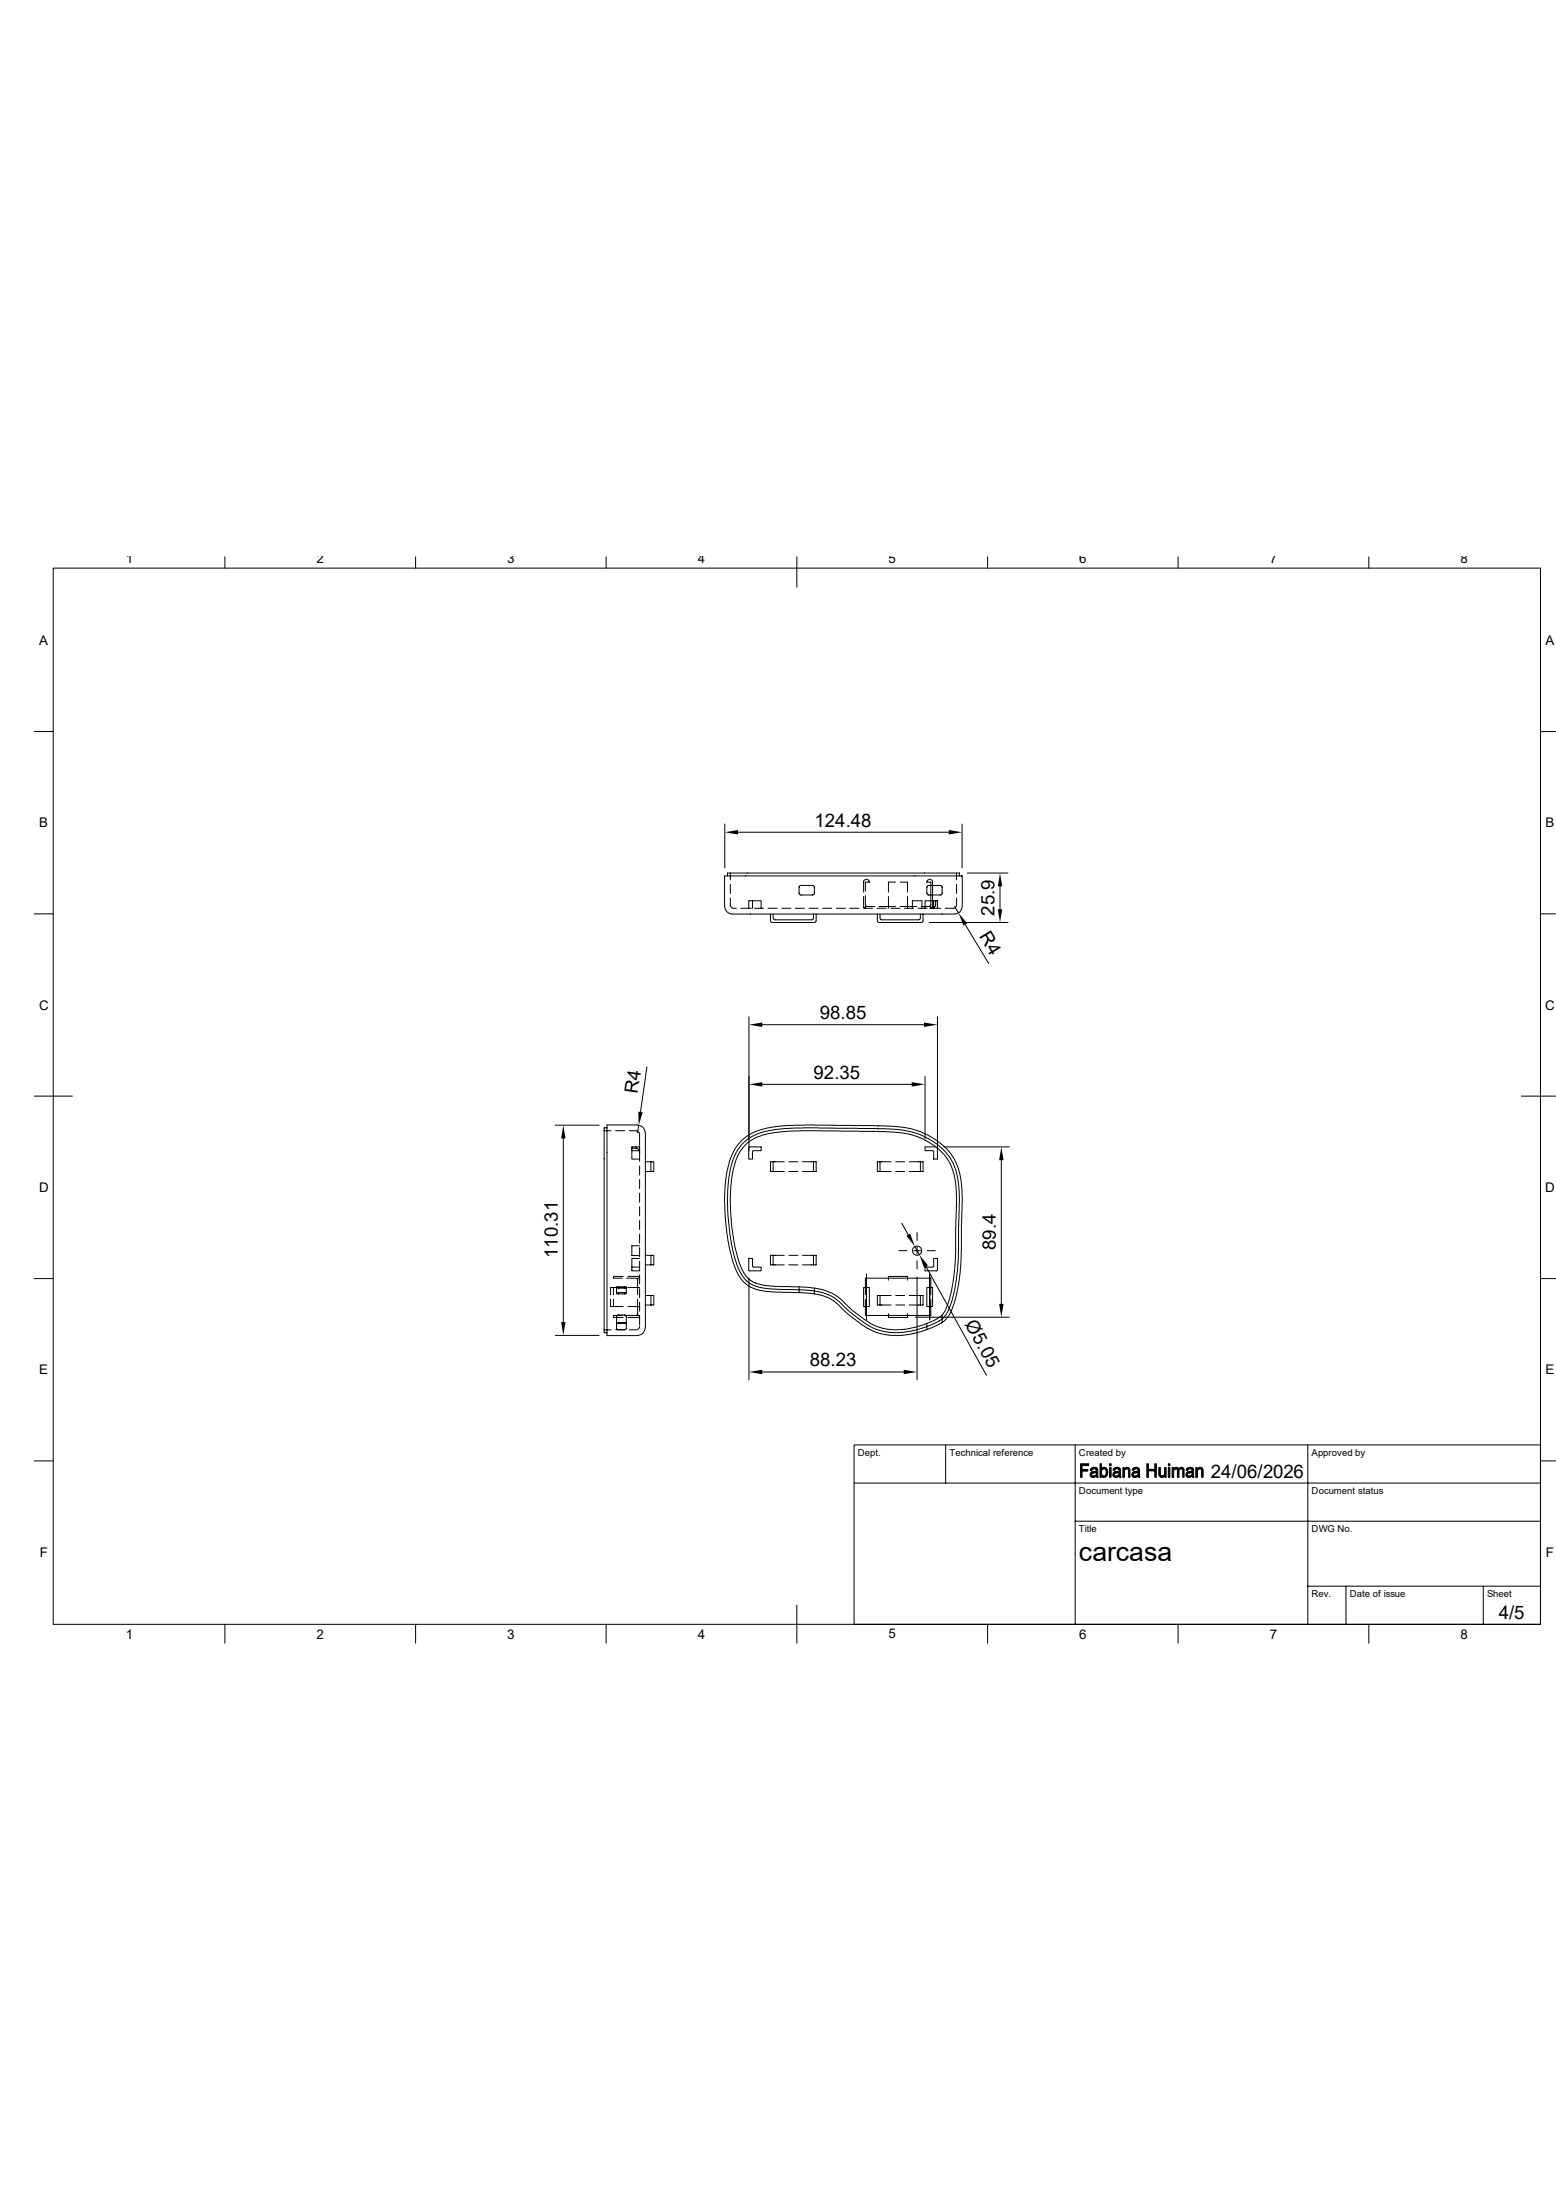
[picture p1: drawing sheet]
<svg xmlns="http://www.w3.org/2000/svg" width="297mm" height="420mm" viewBox="0 0 297 420" stroke-linecap="round" stroke-linejoin="round" font-family="sans-serif">
<g fill="none" stroke="#000" stroke-width=".19">
<path d="M10.2 108.5h283.8v201.6h-283.8zM42.9 106.3v2.2M79.3 106.3v2.2M115.7 106.3v2.2M152.1 106.3v5.8M188.5 106.3v2.2M224.9 106.3v2.2M261.3 106.3v2.2M6.5 139.7h3.7M294 139.7h2.9M138.3 157.3v8.4M140.9 158.9h40.2"/>
<path d="M183.6 157.3v8.4M6.5 174.5h3.7M138.3 173.1a1.71 1.71 0 0 0 2 1.4h41.5a1.69 1.69 0 0 0 1.8-1.4M138.9 167.2v-.5h44.2v.5M139.4 171.4v1.4a.96 .96 0 0 0 1.1 .6M139.4 166.7v1.3M139.4 168.8v1.8M141.4 173.4h2M142.9 173.4v-1.4h2.4v1.4M143.6 172v1.4M144 173.4h1.8M146.6 173.4h1.7"/>
<path d="M147.1 174.5v1.3l.1 .2 .2 .1h8l.3-.1 .1-.2v-1.3M147.6 174.5v.8M149.2 173.4h1.8M151.8 173.4h1.7M152.6 169.1l2-.1a.61 .61 0 0 1 .8 .4v1.2a.82 .82 0 0 1-1 .3l-1.7-.1-.2-.2zM154.4 173.4h1.8M155.3 174.5v.8l-.1 .2-.3 .1h-6.9l-.3-.1-.1-.2M157 173.4h1.7M159.6 173.4h1.8M162.2 173.4h1.8M164.8 171.2v2l.3 .2h.1v-.3h1.8M164.8 173.4h1.8"/>
<path d="M165.2 170.1v-1.7h.7a.55 .55 0 0 0-.5-.5 .55 .55 0 0 0-.6 .5v1.9M165.2 171v1.7l.1 .3 .3 .1M167.4 173.4h1.8M167.5 174.5v1.3l.1 .2 .2 .1h8.1l.2-.1 .1-.2v-1.3M167.8 173.1h3.1M168 174.5v.8l.1 .2 .2 .1h7l.3-.1 .1-.2v-.8M169.6 171.2v2.2M170.1 173.4h1.7M170.9 168.4h-1.3v1.9M171.8 168.4h1.4v1.9M171.8 173.1h3.2M172.6 173.4h1.8"/>
<path d="M173.2 171.2v2.2M174.2 173.4v-1.4h1.8v1.4M175.2 173.4h1.8M175.9 173.1h1.8v.3l.3-.2v-4.8a.55 .55 0 0 0-.5-.6 .55 .55 0 0 0-.6 .6h.8v4.4l-.4 .3M176.6 173.4v-1.4h2.3v1.4M177 169.1l2.4-.1a.34 .34 0 0 1 .4 .4v1.1a.39 .39 0 0 1-.1 .4 .39 .39 0 0 1-.5 0h-1.7a.44 .44 0 0 1-.6-.4v-1.1zM177.4 176.1h15M177.8 173.4h1.8M178.2 172v1.4M178.6 172l-.1 1-.4 .3-.6 .1M182.2 173.1l.8 1.2M182.6 171.4v1.4a.96 .96 0 0 1-1.1 .6h-1.1"/>
<path d="M182.6 166.7v1.3M182.6 168.8v1.8M183.5 167.2h-45.2v5.9M183.5 167.2h.2v5.9M183.5 167.2h.1M184.2 176.5l4.5 7.4M184.6 166.7h7.8M190.9 169.2v4.4M294 174.5h2.9M143 194.1v25.7M145.5 195.6h30.9M178.9 194.1v27.2h-.7v-1.5"/>
<path d="M6.5 209.3h7.3M106 214.8h8.3M107.5 217.3v35.1M115.3 215.9h1.3M115.9 215.3h-.6v39.1h.6M117.5 215.9h1.8M120.1 215.9h1.3a1.06 1.06 0 0 1 .7 1.2v1.6M120.6 219.2v-.3h1.5v1.1M120.6 219.7h1.5M121.7 214.8h-5.8v40.2h5.8M121.7 214.8a1.45 1.45 0 0 1 1.4 1.4M121.9 214.8l-.2 1.4"/>
<path d="M123.2 216.2v37.3M123.5 203.7l-1.2 8.6M141.4 217.8l1.6-1.2 1.6-.7 2-.6 2.3-.3 5-.2 15 .1 3.4 .3 1.8 .3 1.5 .5 2.9 1.5 1.8 1.4 1.6 1.9 .9 2 .6 2.5 .3 3.4-.2 11.4-.5 4.9-.6 2.9-.5 1.7-.5 1.1-.8 1.1-.5 .5-1.3 .8-3.9 1.4-1.4 .3-2.2 .2-2.7-.3-1.9-.6-2.3-1.3-2.5-1.9-2.8-2.6-1.3-.7-1.8-.5-1.8-.3-7-.2-1.7-.2-2.2-.7-.9-.6-.6-.5-.8-1.1-1-2.4-1.1-4.3-.6-6.1v-3.5l.5-3.6 .5-2.2 .7-1.6zM141.7 218.3l1.6-1.2 1.6-.8 2.5-.6 2.5-.3 3.6-.1 13.8 .1 3.9 .2 1.9 .3a12.4 12.4 0 0 1 8.9 6.3l.5 1.3 .3 1.5 .3 3.3-.2 12.1-.1 1.9-.6 4.3-1 3.1-.5 1.1-.6 .7-1.7 1.1-3 1.1-1.5 .4-2.5 .3-2.1-.1-1.2-.3-1.6-.6-2-1.1-2.8-2.3-1.9-1.9-.9-.6-1.6-.7-3.2-.5-7.4-.3-1.8-.3-1.6-.6-.8-.5-.7-.9-1.1-2.1-.9-3.3-.6-3.9a29.8 29.8 0 0 1 .6-12.6l.7-1.8zM142.2 218.6l1.9-1.3 1.3-.6 2.2-.5 1.8-.2 3.6-.1 14.4 .1 3.8 .2 3.2 .5 2.7 1.2 2.2 1.6 1.3 1.4 1 1.8 .7 2.6 .3 3-.2 10.9-.3 4.6-.4 2.5-.6 2.2-.5 1.4-.8 1.2-.9 .7-1.2 .5-3.1 1.1-1.7 .3-1.5 .2-2.4-.2-1.9-.6-2.1-1.2-2.6-2-2.3-2.2-1.3-.8-.9-.4-1.4-.4-2.4-.4-6.2-.1-2.1-.2-1.9-.6-.9-.6-1-1.1-.6-1.3-1.1-3.9-.7-4.4-.2-3.6 .1-3.4 .4-2.9 .9-3 .7-1.1zM143.7 219.8l.1-.1h1.5v-.8h-2.3l-.1 2.4h.7v-1.5M145.5 207h28.5M176.6 205.5v11.9M178.6 218.9h-2v.8h1.5l.1 .1M180.1 218.9h12.6M290.4 209.3h6.5M122.1 220v1.7"/>
<path d="M122.1 222.6v1.7M122.1 225.2v1.7M122.1 227.8v1.7M122.1 230.4v1.7M122.1 233v1.7M122.1 235.6v1.7M122.1 238.2v1.7M122.1 237.8h-1.5v1.9h1.5M122.1 220l-.1-.4-.3-.4h-1.1v2.1h1.5M123.2 239.6h1.6v1.9h-1.6M123.2 221.8h1.6v1.8h-1.6M124.2 221.8v1.8"/>
<path d="M124.2 239.6v1.9M147.6 239.6h2.1M147.6 221.8h2.1M147.6 223.6h2.1M147.6 239.6h-.5v1.9h.5M147.6 221.8v1.8M147.6 239.6v1.9M147.6 221.8h-.5v1.8h.5M150.6 239.6h1.7M150.6 223.6h1.7M150.6 221.8h1.7M153.2 239.6h2.1"/>
<path d="M153.2 221.8h2.1M153.2 223.6h2.1M155.3 239.6h.5v1.9h-.5M155.3 221.8h.5v1.8h-.5M155.3 221.8v1.8M155.3 239.6v1.9M168 221.8h2.1M168 223.6h2.1M168 221.8v1.8M168 221.8h-.5v1.8h.5M171 223.6h1.7M171 221.8h1.7"/>
<path d="M171.6 238.8h1.5M172.1 233.5l1.3 2.2M173.6 221.8h2.1M173.6 223.6h2.1M174.4 238.8h1.3M174.6 238l.9 1.6M175 235.3v1.5M175 238.1v1.3M175.7 221.8h.5v1.8h-.5M175.7 221.8v1.8M177 238.8h1.5M191.1 221.5v27.4"/>
<path d="M6.5 244.1h3.7M106 254.9h8.3M115.3 253.9h1.3M116.5 248v1.4h.6M117.1 245.8h-.6v1.4M117.1 248v1.4h1.9M117.1 245.8h1.9M117.1 245.8v1.4M117.5 253.9h1.8M117.7 252.7v-1.4l.2-.3h1.4l.2 .2v1.5M117.7 252.5l.2 .1h1.4l.2-.1M117.7 245.9v-.2h1.8v.2"/>
<path d="M117.7 245.9h1.8M117.7 252.7v.5a.42 .42 0 0 0-.1 .4 .42 .42 0 0 0 .4 .2h1.2a.34 .34 0 0 0 .3-.4v-.7M117.7 252.7l.2-.2h1.4l.2 .2M117.7 245.9v1.1h.1h1.7v-1.1M117.7 246.8h1.8M118.8 251.1h-1.7v.4h1.9M119 243.7h-1.9v.3h1.7M119.6 244h1.8l.3 .4M119.8 243.7h2l.2 .1 .1 .2h-.4v1.8M119.8 245.8h1.9M119.8 249.4h1.9M120.6 241.9h1.5"/>
<path d="M121.7 245.8h.4M121.7 249.4h.4M121.7 249.4v1.7h.4l-.1 .3-.2 .1h-2M121.7 250.8l-.2 .3h-1.9M121.7 245.8v1.4M121.7 248v1.4M122.1 240.8v1.7M122.1 243.4v1.7M122.1 246v1.7M122.1 248.6v1.7M122.1 251.2v1.7M122.1 240.2h-1.5v2.4h1.5"/>
<path d="M122.1 253.2l-.1 .3-.3 .3-1.6 .1M123.1 253.5a1.45 1.45 0 0 1-1.4 1.4M123.2 247.3h1.6v1.8h-1.6M124.2 247.3v1.8M143 244v19.4M143.6 241.7v-1.5h-.7l.1 2.4h2.3v-.7h-1.5l-.1-.2M147.6 241.5h2.1M150.6 241.5h1.7M152.5 245.7v1.1M153.2 241.5h2.1M155.4 245.9v1.1M164.8 245.8h1.1v3.6h-1.1z"/>
<path d="M165.2 248v3.1h4.4v.4h3.6v-.4h4.5v-3.1M165.4 243.2v8.8M168 247.3h2.1M168 249.1h2.1M168 247.3h-.5v1.8h.5M168 247.3v1.8M169.6 250.8v.3h3.6v-.3M169.6 244.4v-.4h-4.4v3.2M171 247.3h1.7M171 249.1h1.7M173.2 244.4v-.4h-3.6v-.3h3.6v.3h4.5v3.2M173.6 247.3h2.1"/>
<path d="M173.6 249.1h2.1M174.8 251.5h17.9M175 243.8v19.6M175 240.7v1.5M175.7 247.3h.5v1.8h-.5M175.7 247.3v1.8M176.7 241.8l11.6 20.8M176.9 245.8h1.1v3.6h-1.1zM176.9 252.6v1.2M177.5 243.2v8.8M178.2 241.7l-.1 .2h-1.5v.7h2.2l.1-.2M178.2 241.7v-1.5h.7v2.2"/>
<path d="M179.8 251v1.5M294 244.1h2.9M6.5 278.9h3.7M145.5 261.9h27M180.5 275.8v7.3M205.2 275.8v34.3M249.6 275.8v34.3M294 275.8h-131v34.3M294 278.9h2.9M163 283.1h131M205.2 290.4h88.8M42.9 310.1v3.6"/>
<path d="M79.3 310.1v3.6M115.7 310.1v3.6M152.1 306.5v7.2M188.5 310.1v3.6M224.9 310.1v3.6M249.6 302.8h44.4M256.9 302.8v7.3M261.3 310.1v3.6M283.1 302.8v7.3"/>
<circle cx="175.1" cy="238.8" r=".88"/>
</g>
<g fill="#000" stroke="#000" stroke-width=".19">
<path d="M206.2 279.4h1.6v.4h-1.3v.7h1.1v.3h-1.1v1.2h-.3z" fill-rule="evenodd"/>
<path d="M210 279.4h.3v1h.4a.81 .81 0 0 0-.1 1.4h-.4v.2h-.2z" fill-rule="evenodd"/>
<path d="M211.8 279.4h.3v.4h-.3z" fill-rule="evenodd"/>
<path d="M218.9 279.4h.3v1.1l1.2 .3h-1.2v1.2h-.3z" fill-rule="evenodd"/>
<path d="M219.2 280.5h1.2v-1.1h.3v2.6h-.3v-1.2z" fill-rule="evenodd"/>
<path d="M223 279.4h.3v.4h-.3z" fill-rule="evenodd"/>
<path d="M208.2 280.4h.6h-.2l-.2 .3h-.3z" fill-rule="evenodd"/>
<path d="M208.2 281.1h1a.52 .52 0 0 0-.8 .6l.2 .1h.6a.61 .61 0 0 1-.9 .2 .61 .61 0 0 1-.1-.9z" fill-rule="evenodd"/>
<path d="M208.2 280.4a.72 .72 0 0 1 .8-.3 .72 .72 0 0 1 .6 .7v1.2h-.3v-.2h-.4l.3-.3 .1-.4h-1l.5-.2a.3 .3 0 0 0 .5-.3 .3 .3 0 0 0-.5-.2z" fill-rule="evenodd"/>
<path d="M208.7 281.8h.6z" fill-rule="evenodd"/>
<path d="M210.2 281.8h.5z" fill-rule="evenodd"/>
<path d="M210.4 280.2a.84 .84 0 0 1 1 .3 .84 .84 0 0 1 0 1 .62 .62 0 0 1-.5 .5 .62 .62 0 0 1-.6-.2h.4a.79 .79 0 0 0 .5-.7 .79 .79 0 0 0-.5-.7h-.4z" fill-rule="evenodd"/>
<path d="M211.8 280.2h.3v1.8h-.3z" fill-rule="evenodd"/>
<path d="M212.5 280.5l.7-.1h-.3l-.1 .3h-.3z" fill-rule="evenodd"/>
<path d="M212.6 281.1h1h-.1a.54 .54 0 0 0-.7 .5l.2 .2h.6a.61 .61 0 0 1-.9 .2 .61 .61 0 0 1-.1-.9z" fill-rule="evenodd"/>
<path d="M212.6 280.4a.69 .69 0 0 1 .8-.3 .69 .69 0 0 1 .5 .7l.1 1.2h-.3l-.1-.2h-.3l.3-.3v-.4h-.9l.4-.2a.31 .31 0 0 0 .5-.2 .31 .31 0 0 0-.4-.3z" fill-rule="evenodd"/>
<path d="M213.1 281.8h.5z" fill-rule="evenodd"/>
<path d="M214.3 280.2h.3v.2h.3l-.3 .3v1.3h-.3z" fill-rule="evenodd"/>
<path d="M214.6 280.4h.5z" fill-rule="evenodd"/>
<path d="M214.8 280.2a.58 .58 0 0 1 .7 0 .58 .58 0 0 1 .2 .7v1.1h-.3v-1.4l-.3-.2h-.5z" fill-rule="evenodd"/>
<path d="M216.2 280.5l.6-.1h-.3l-.1 .3h-.3z" fill-rule="evenodd"/>
<path d="M216.2 281.1h.9a.52 .52 0 0 0-.7 .6l.8 .1a.59 .59 0 0 1-.9 .2 .59 .59 0 0 1-.1-.9z" fill-rule="evenodd"/>
<path d="M216.7 281.8h.6z" fill-rule="evenodd"/>
<path d="M216.2 280.3l.3-.1a.63 .63 0 0 1 .7 0 .63 .63 0 0 1 .3 .6l.1 1.2h-.3v-.2h-.4l.3-.3v-.4h-.9l.5-.2a.3 .3 0 0 0 .4-.2 .3 .3 0 0 0-.4-.3z" fill-rule="evenodd"/>
<path d="M221.2 280.2h.3v1.3l.1 .2 .7 .1a.62 .62 0 0 1-.8 .2 .62 .62 0 0 1-.3-.7z" fill-rule="evenodd"/>
<path d="M221.8 281.8l.5-.1z" fill-rule="evenodd"/>
<path d="M222.3 280.2h.3v1.8h-.3v-.3h-.2l.2-.3z" fill-rule="evenodd"/>
<path d="M223 280.2h.3v1.8h-.3z" fill-rule="evenodd"/>
<path d="M223.7 280.2h.3v.2l.3 .1-.3 .3v1.2h-.3z" fill-rule="evenodd"/>
<path d="M224 280.4h.5z" fill-rule="evenodd"/>
<path d="M224.1 280.2a.54 .54 0 0 1 .9 .3l-1-.1z" fill-rule="evenodd"/>
<path d="M224.7 280.5l.8-.1h-.2l-.3 .4v1.2h-.3z" fill-rule="evenodd"/>
<path d="M225.1 280.3a.51 .51 0 0 1 .7-.1 .51 .51 0 0 1 .2 .6v1.2h-.2v-1.3l-.3-.3h-.5z" fill-rule="evenodd"/>
<path d="M226.5 280.4h.6h-.2l-.2 .3h-.3z" fill-rule="evenodd"/>
<path d="M226.5 281.2l.1-.1h.9a.52 .52 0 0 0-.8 .6l.2 .1h.6a.6 .6 0 0 1-.8 .2 .6 .6 0 0 1-.2-.8z" fill-rule="evenodd"/>
<path d="M226.5 280.4a.72 .72 0 0 1 .8-.3 .72 .72 0 0 1 .5 .7l.1 1.2h-.3v-.2h-.4l.3-.3v-.4h-.9l.5-.2a.3 .3 0 0 0 .4-.3 .3 .3 0 0 0-.4-.2z" fill-rule="evenodd"/>
<path d="M227 281.8h.6z" fill-rule="evenodd"/>
<path d="M228.3 280.2h.2v.2h.3l-.2 .4v1.2h-.3z" fill-rule="evenodd"/>
<path d="M228.5 280.4h.5z" fill-rule="evenodd"/>
<path d="M228.7 280.2a.61 .61 0 0 1 .7 0 .61 .61 0 0 1 .3 .7v1.1h-.3v-1.3l-.2-.3h-.6z" fill-rule="evenodd"/>
</g>
<g fill="#000">
<path d="M138.3 158.9l2.6-.4v.8zM181.1 158.5l2.5 .4-2.5 .4zM183 174.3l1.6 2-.7 .4zM190.5 173.6h.8l-.4 2.5zM190.9 166.7l.4 2.5h-.8zM143 195.6l2.5-.4v.8zM176.4 195.2l2.5 .4-2.5 .4zM107.5 214.8l.4 2.5h-.8zM121.8 212.2l.9 .1-.8 2.5zM143 207l2.5-.4v.8zM174 206.6l2.6 .4-2.6 .4zM173 235.9l.7-.4 .9 2.5z"/>
<path d="M191.1 218.9l.5 2.6h-.9zM107.1 252.4h.8l-.4 2.5zM175.5 239.6l1.6 2-.7 .4zM190.7 248.9h.9l-.5 2.6zM143 261.9l2.5-.4v.8zM172.5 261.5l2.5 .4-2.5 .4z"/>
</g>
<text font-size="5.1" x="206" y="298.1">carcasa</text>
<g font-size="3.6">
<text x="155.4" y="157.8">124.48</text>
<text x="186.8" y="178.8" transform="rotate(59 186.8 178.8)">R4</text>
<text x="189.8" y="174.8" transform="rotate(-90 189.8 174.8)">25.9</text>
<text x="156.5" y="194.6">98.85</text>
<text x="121.7" y="208.9" transform="rotate(-82 121.7 208.9)">R4</text>
<text x="155.3" y="205.9">92.35</text>
<text x="190.1" y="238.6" transform="rotate(-90 190.1 238.6)">89.4</text>
<text x="106.5" y="240.2" transform="rotate(-90 106.5 240.2)">110.31</text>
<text x="184.1" y="252.8" transform="rotate(61 184.1 252.8)">Ø5.05</text>
<text x="154.6" y="260.9">88.23</text>
<text x="231.1" y="282.1">24/06/2026</text>
<text x="286.1" y="309.1">4/5</text>
</g>
<g font-size="2.5">
<text x="24" y="107.6">1</text>
<text x="60.4" y="107.6">2</text>
<text x="96.8" y="107.5">3</text>
<text x="133.2" y="107.6">4</text>
<text x="169.6" y="107.5">5</text>
<text x="206" y="107.5">6</text>
<text x="242.4" y="107.5">7</text>
<text x="278.8" y="107.5">8</text>
<text x="7.5" y="123.1">A</text>
<text x="295" y="123.1">A</text>
<text x="7.5" y="157.9">B</text>
<text x="295" y="157.9">B</text>
<text x="7.5" y="192.8">C</text>
<text x="294.9" y="192.8">C</text>
<text x="7.5" y="227.6">D</text>
<text x="294.9" y="227.6">D</text>
<text x="7.5" y="262.4">E</text>
<text x="295" y="262.4">E</text>
<text x="7.6" y="297.2">F</text>
<text x="295.1" y="297.2">F</text>
<text x="24" y="312.8">1</text>
<text x="60.4" y="312.8">2</text>
<text x="96.8" y="312.8">3</text>
<text x="133.2" y="312.8">4</text>
<text x="169.6" y="312.8">5</text>
<text x="206" y="312.8">6</text>
<text x="242.4" y="312.8">7</text>
<text x="278.8" y="312.8">8</text>
</g>
<g font-size="1.8">
<text x="163.7" y="277.9">Dept.</text>
<text x="181.2" y="277.9">Technical reference</text>
<text x="206" y="277.9">Created by</text>
<text x="250.4" y="277.9">Approved by</text>
<text x="206" y="285.2">Document type</text>
<text x="250.4" y="285.2">Document status</text>
<text x="206" y="292.4">Title</text>
<text x="250.4" y="292.4">DWG No.</text>
<text x="250.4" y="304.8">Rev.</text>
<text x="257.6" y="304.8">Date of issue</text>
<text x="283.9" y="304.8">Sheet</text>
</g>
</svg>
